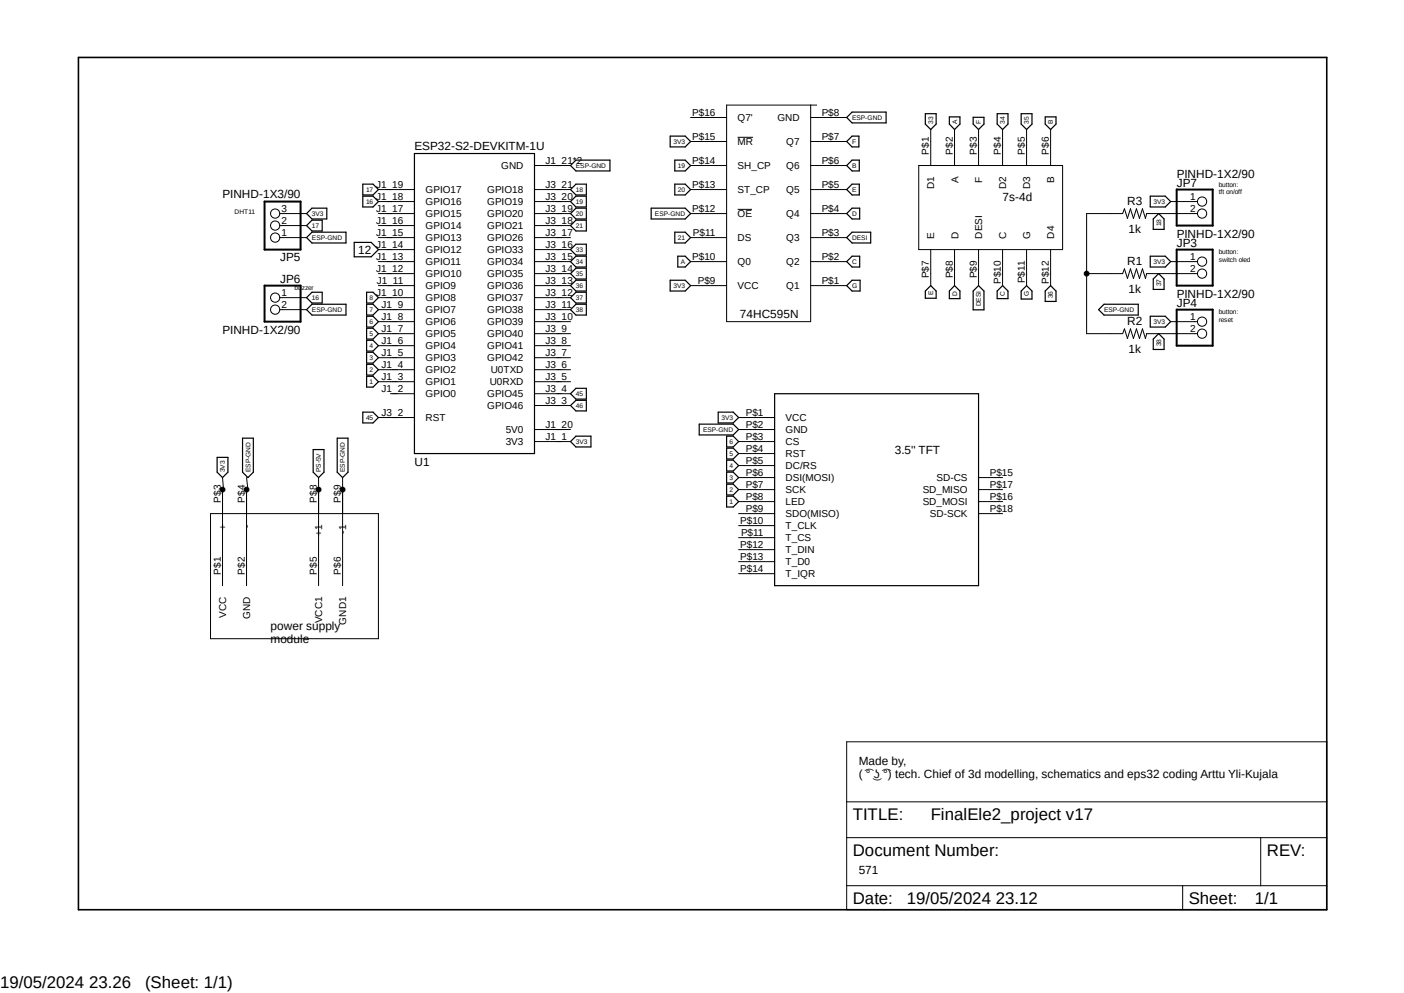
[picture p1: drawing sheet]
<svg xmlns="http://www.w3.org/2000/svg" width="297mm" height="210mm" viewBox="0 0 297 210" stroke-linecap="round" stroke-linejoin="round" font-family="sans-serif">
<path d="M16 11.9l265 181.1M281 11.9l-265 181.1" fill="none" stroke="#fff" stroke-width=".21"/>
<g fill="none" stroke="#000" stroke-width=".21">
<path d="M113.1 35h7.6M146.1 35h7.6M146.1 29.9h7.6M146.1 24.8h7.6M156 29h3.3M171.5 22.2v45.8h-17.8v-45.8h19.1M171.5 35h7.6M171.5 29.9h7.6M171.5 24.8h7.6M194.4 35h30.4v17.8h-30.4zM196.9 27.4v7.6M201.9 27.4v7.6"/>
<path d="M207 27.4v7.6M212.1 27.4v7.6M217.2 27.4v7.6M222.2 27.4v7.6M59.2 47.7h5.7M59.2 50.2h5.7M59.2 45.2h5.7M80.1 52.8h7.6M80.1 55.3h7.6M80.1 57.9h7.6M80.1 47.7h7.6M80.1 50.2h7.6"/>
<path d="M80.1 45.2h7.6M80.1 42.6h7.6M80.1 40.1h7.6M113.1 52.8h7.6M113.1 55.3h7.6M113.1 57.9h7.6M113.1 47.7h7.6M113.1 50.2h7.6M113.1 45.2h7.6M113.1 42.6h7.6M113.1 40.1h7.6M146.1 55.3h7.6"/>
<path d="M146.1 50.2h7.6M146.1 45.2h7.6M146.1 40.1h7.6M156 44.3h3.1M171.5 55.3h7.6M171.5 50.2h7.6M171.5 45.2h7.6M171.5 40.1h7.6M196.9 52.8v7.6M201.9 52.8v7.6M207 52.8v7.6M212.1 52.8v7.6"/>
<path d="M217.2 52.8v7.6M222.2 52.8v7.6M229.9 57.9h7.6l.4-1 .6 2 .6-2 .7 2 .6-2 .6 2 .7-2 .6 2 .3-1h10.7M247.6 55.3h5.7M247.6 42.6h5.7M253.3 45.2h-10.7l-.3 1-.6-2-.7 2-.6-2-.6 2-.7-2-.6 2-.6-2-.4 1h-7.6v25.4h7.6l.4-1 .6 2 .6-2 .7 2 .6-2 .6 2 .7-2 .6 2 .3-1h10.7M59.2 65.5h5.7M59.2 62.9h5.7M80.1 70.6h7.6M80.1 73.1h7.6M80.1 65.5h7.6M80.1 68h7.6"/>
<path d="M80.1 60.4h7.6M80.1 62.9h7.6M80.1 78.2h7.6M80.1 75.6h7.6M113.1 70.6h7.6M113.1 73.1h7.6M113.1 65.5h7.6M113.1 68h7.6M113.1 60.4h7.6M113.1 62.9h7.6M113.1 78.2h7.6M113.1 75.6h7.6"/>
<path d="M146.1 60.4h7.6M171.5 60.4h7.6M247.6 68h5.7M80.1 88.3h7.6M80.1 80.7h7.6M82.6 83.3h5.1M113.1 93.4h7.6M113.1 90.8h7.6M113.1 83.3h7.6M113.1 80.7h7.6M113.1 85.8h7.6M156.3 93.4h7.6"/>
<path d="M156.3 88.3h7.6M156.3 90.8h7.6M156.3 95.9h7.6M156.3 98.5h7.6M44.5 108.6h35.6v26.5h-35.6zM47.1 101l.2 2.5h-.2v20.4M52.2 101l.3 2.5h-.3v20.4M67.4 101v22.9M72.5 101v22.9M156.3 101h7.6M156.3 103.5h7.6M156.3 106.1h7.6"/>
<path d="M156.3 108.6h7.6M156.3 111.2h7.6M156.3 113.7h7.6M156.3 116.2h7.6M156.3 118.8h7.6M207 101h5.1M207 103.5h5.1M207 106.1h5.1M207 108.6h5.1M156.3 121.3h7.6M179.1 156.9h101.6v35.5h-101.6zM179.1 177.2h101.6"/>
<path d="M179.1 169.6h101.6M266.7 177.2v10.1M179.1 187.3h101.6M250.2 187.3v5.1"/>
<circle cx="58.2" cy="47.7" r=".98"/>
<circle cx="58.2" cy="50.2" r=".98"/>
<circle cx="58.2" cy="45.2" r=".98"/>
<circle cx="229.9" cy="57.9" r=".51"/>
<circle cx="254.3" cy="55.3" r=".98"/>
<circle cx="254.3" cy="42.6" r=".98"/>
<circle cx="254.3" cy="57.9" r=".98"/>
<circle cx="254.3" cy="45.2" r=".98"/>
<circle cx="58.2" cy="62.9" r=".98"/>
<circle cx="58.2" cy="65.5" r=".98"/>
<circle cx="254.3" cy="68" r=".98"/>
<circle cx="254.3" cy="70.6" r=".98"/>
<circle cx="47.1" cy="103.5" r=".51"/>
<circle cx="52.2" cy="103.5" r=".51"/>
<circle cx="67.4" cy="103.5" r=".51"/>
<circle cx="72.5" cy="103.5" r=".51"/>
</g>
<g fill="none" stroke="#000" stroke-width=".25">
<path d="M76.8 38.9h2.1l1.2 1.2-1.2 1.1h-2.1zM87.7 32.5h25.4v63.4h-25.4zM120.7 35l1.1-1.1h7.2v2.3h-7.2zM121.8 38.9h2.2v2.3h-2.2l-1.1-1.1zM141.8 28.8h3.1l1.2 1.1-1.2 1.2h-3.1zM142.7 38.9h2.2l1.2 1.2-1.2 1.1h-2.2zM142.7 33.9h2.2l1.2 1.1-1.2 1.2h-2.2zM179.1 29.9l1.2-1.1h1.4v2.3h-1.4zM179.1 24.8l1.2-1.1h7.2v2.3h-7.2zM179.1 35l1.2-1.1h1.5v2.3h-1.5zM180.3 38.9h1.5v2.3h-1.5l-1.2-1.1zM195.7 24h2.3v2.2l-1.1 1.2-1.2-1.2z"/>
<path d="M200.8 24.7h2.3v1.5l-1.2 1.2-1.1-1.2zM205.9 24.8h2.3v1.4l-1.2 1.2-1.1-1.2zM210.9 24h2.3v2.2l-1.1 1.2-1.2-1.2zM216 24h2.3v2.2l-1.1 1.2-1.2-1.2zM221.1 24.7h2.3v1.5l-1.2 1.2-1.1-1.2zM64.9 45.2l1.1-1.2h3.1v2.3h-3.1zM64.9 50.2l1.1-1.1h7.2v2.3h-7.2zM66 46.6h2.2v2.3h-2.2l-1.1-1.2zM74.9 51.3h3.6l1.6 1.5-1.6 1.5h-3.6zM76.8 41.5h2.1l1.2 1.1-1.2 1.2h-2.1zM120.7 42.6l1.1-1.1h2.2v2.3h-2.2zM120.7 55.3l1.1-1.1h2.2v2.3h-2.2z"/>
<path d="M120.7 57.9l1.1-1.2h2.2v2.3h-2.2zM121.8 46.6h2.2v2.3h-2.2l-1.1-1.2zM121.8 59.3h2.2v2.3h-2.2l-1.1-1.2zM121.8 44h2.2v2.3h-2.2l-1.1-1.1zM121.8 51.6h2.2v2.3h-2.2l-1.1-1.1zM137.8 44h7.1l1.2 1.2-1.2 1.1h-7.1zM141.8 59.3h3.1l1.2 1.1-1.2 1.2h-3.1zM142.7 49.1h2.2l1.2 1.1-1.2 1.2h-2.2zM143.4 54.2h1.5l1.2 1.1-1.2 1.2h-1.5zM179.1 55.3l1.2-1.1h1.6v2.3h-1.6zM179.1 50.2l1.2-1.1h3.9v2.3h-3.9zM180.3 59.3h1.6v2.3h-1.6l-1.2-1.2z"/>
<path d="M180.3 44h1.6v2.3h-1.6l-1.2-1.1zM243.3 41.5h3.2l1.1 1.1-1.1 1.2h-3.2zM243.3 54.2h3.2l1.1 1.1-1.1 1.2h-3.2zM244 59l1.1-1.1 1.2 1.1v2.2h-2.3zM244 46.3l1.1-1.1 1.2 1.1v2.2h-2.3zM64.9 62.9l1.1-1.1h2.2v2.3h-2.2zM66 64.3h7.2v2.3h-7.2l-1.1-1.1zM77.6 61.8h1.3l1.2 1.1-1.2 1.2h-1.3zM77.6 66.9h1.3l1.2 1.1-1.2 1.2h-1.3zM77.6 64.3h1.3l1.2 1.2-1.2 1.1h-1.3zM77.6 74.5h1.3l1.2 1.1-1.2 1.2h-1.3zM77.6 79.6h1.3l1.2 1.1-1.2 1.2h-1.3z"/>
<path d="M77.6 69.4h1.3l1.2 1.2-1.2 1.1h-1.3zM77.6 72h1.3l1.2 1.1-1.2 1.2h-1.3zM77.6 77h1.3l1.2 1.2-1.2 1.1h-1.3zM120.7 62.9l1.1-1.1h2.2v2.3h-2.2zM121.8 64.3h2.2v2.3h-2.2l-1.1-1.1zM196.9 60.4l1.1 1.2v1.5h-2.3v-1.5zM201.9 60.4l1.2 1.2v1.6h-2.3v-1.6zM205.9 61.6l1.1-1.2 1.2 1.2v3.9h-2.3zM212.1 60.4l1.1 1.2v1.6h-2.3v-1.6zM216 61.6l1.2-1.2 1.1 1.2v1.6h-2.3zM221.1 61.6l1.1-1.2 1.2 1.2v2.2h-2.3zM233.6 64.3h7.2v2.3h-7.2l-1.2-1.1z"/>
<path d="M243.3 66.9h3.2l1.1 1.1-1.1 1.2h-3.2zM244 71.7l1.1-1.1 1.2 1.1v2.2h-2.3zM45.9 96.7h2.3v3.2l-1.1 1.1-1.2-1.1zM51.3 92.7h2.3v7.2l-1.1 1.1-1.2-1.1zM66.3 95.1h2.2v4.8l-1.1 1.1-1.1-1.1zM71.3 92.7h2.3v7.2l-1.1 1.1-1.2-1.1zM76.8 87.2h2.1l1.2 1.1-1.2 1.2h-2.1zM120.7 93.4l1.1-1.2h3.2v2.3h-3.2zM120.7 83.3l1.1-1.2h2.2v2.3h-2.2zM120.7 85.8l1.1-1.1h2.2v2.2h-2.2zM147.9 89.7h7.2l1.2 1.1-1.2 1.2h-7.2zM151.9 87.2h3.2l1.2 1.1-1.2 1.2h-3.2z"/>
<path d="M153.7 92.2h1.4l1.2 1.2-1.2 1.1h-1.4zM153.7 94.8h1.4l1.2 1.1-1.2 1.2h-1.4zM153.7 97.3h1.4l1.2 1.2-1.2 1.1h-1.4zM153.7 99.9h1.4l1.2 1.1-1.2 1.2h-1.4zM163.9 83.3h43.1v40.6h-43.1zM153.7 104.9h1.4l1.2 1.2-1.2 1.1h-1.4zM153.7 102.4h1.4l1.2 1.1-1.2 1.2h-1.4z"/>
</g>
<path d="M16.6 12.1h264.1v180.3h-264.1z" fill="none" stroke="#000" stroke-width=".34"/>
<path d="M56 42.6h7.6v10.2h-7.6zM248.9 52.8h7.6v7.6h-7.6zM248.9 40.1h7.6v7.6h-7.6zM56 60.4h7.6v7.6h-7.6zM248.9 65.5h7.6v7.6h-7.6z" fill="none" stroke="#000" stroke-width=".42"/>
<g fill="#000">
<circle cx="229.9" cy="57.9" r=".51"/>
<circle cx="47.1" cy="103.5" r=".51"/>
<circle cx="52.2" cy="103.5" r=".51"/>
<circle cx="67.4" cy="103.5" r=".51"/>
<circle cx="72.5" cy="103.5" r=".51"/>
</g>
<g font-size="3.6">
<text x="180.4" y="173.4">TITLE:</text>
<text x="196.9" y="173.4">FinalEle2_project v17</text>
<text x="180.4" y="181">Document Number:</text>
<text x="268" y="181">REV:</text>
<text x="180.4" y="191.1">Date:</text>
<text x="191.8" y="191.1">19/05/2024 23.12</text>
<text x="251.5" y="191.1">Sheet:</text>
<text x="265.4" y="191.1">1/1</text>
<text x="0" y="208.9">19/05/2024 23.26</text>
<text x="30.7" y="208.9">(Sheet: 1/1)</text>
</g>
<g font-size="2.5">
<text x="87.7" y="31.7">ESP32-S2-DEVKITM-1U</text>
<text x="47.1" y="41.9">PINHD-1X3/90</text>
<text x="248.9" y="37.5">PINHD-1X2/90</text>
<text x="248.9" y="39.5">JP7</text>
<text x="212.1" y="42.5">7s-4d</text>
<text x="238.4" y="43.3">R3</text>
<text x="75.8" y="53.7">12</text>
<text x="238.7" y="49.4">1k</text>
<text x="248.9" y="50.3">PINHD-1X2/90</text>
<text x="248.9" y="52.2">JP3</text>
<text x="59.3" y="55.2">JP5</text>
<text x="59.3" y="59.8">JP6</text>
<text x="238.4" y="56">R1</text>
<text x="238.7" y="62.1">1k</text>
<text x="248.9" y="63">PINHD-1X2/90</text>
<text x="248.9" y="64.9">JP4</text>
<text x="47.1" y="70.6">PINHD-1X2/90</text>
<text x="156.5" y="67.3">74HC595N</text>
<text x="238.4" y="68.7">R2</text>
<text x="238.7" y="74.8">1k</text>
<text x="189.3" y="95.9">3.5'' TFT</text>
<text x="87.7" y="98.6">U1</text>
<text x="57.2" y="133.3">power supply</text>
<text x="57.2" y="135.9">module</text>
<text x="181.7" y="161.8">Made by,</text>
<text x="181.7" y="164.5">( ͡ʖ ͡</text>
<text x="183.2" y="164.5">° ͜°) tech. Chief of 3d modelling, schematics and eps32 coding Arttu Yli-Kujala</text>
<text x="181.7" y="184.8">571</text>
</g>
<g font-size="2.1">
<text x="146.4" y="29.6">P$15</text>
<text x="146.4" y="24.5">P$16</text>
<text x="156" y="25.6">Q7'</text>
<text x="164.5" y="25.6">GND</text>
<text x="173.8" y="29.6">P$7</text>
<text x="173.8" y="24.5">P$8</text>
<text x="106" y="35.8">GND</text>
<text x="115.4" y="34.7">J1_21*2</text>
<text x="146.4" y="34.7">P$14</text>
<text x="156" y="35.8">SH_CP</text>
<text x="156" y="30.7">MR</text>
<text x="166.3" y="35.8">Q6</text>
<text x="166.3" y="30.7">Q7</text>
<text x="173.8" y="34.7">P$6</text>
<text x="196.5" y="32.7" transform="rotate(-90 196.5 32.7)">P$1</text>
<text x="201.6" y="32.7" transform="rotate(-90 201.6 32.7)">P$2</text>
<text x="206.7" y="32.7" transform="rotate(-90 206.7 32.7)">P$3</text>
<text x="211.8" y="32.7" transform="rotate(-90 211.8 32.7)">P$4</text>
<text x="216.8" y="32.7" transform="rotate(-90 216.8 32.7)">P$5</text>
<text x="221.9" y="32.7" transform="rotate(-90 221.9 32.7)">P$6</text>
<text x="79.5" y="39.8">J1_19</text>
<text x="90" y="40.9">GPIO17</text>
<text x="103.1" y="40.9">GPIO18</text>
<text x="115.4" y="39.8">J3_21</text>
<text x="146.4" y="39.8">P$13</text>
<text x="156" y="40.9">ST_CP</text>
<text x="166.3" y="40.9">Q5</text>
<text x="173.8" y="39.8">P$5</text>
<text x="197.7" y="40" transform="rotate(-90 197.7 40)">D1</text>
<text x="202.7" y="38.7" transform="rotate(-90 202.7 38.7)">A</text>
<text x="207.8" y="38.6" transform="rotate(-90 207.8 38.6)">F</text>
<text x="212.9" y="40" transform="rotate(-90 212.9 40)">D2</text>
<text x="217.9" y="40" transform="rotate(-90 217.9 40)">D3</text>
<text x="223" y="38.7" transform="rotate(-90 223 38.7)">B</text>
<text x="59.6" y="47.4">2</text>
<text x="59.6" y="44.8">3</text>
<text x="79.5" y="47.4">J1_16</text>
<text x="79.5" y="44.8">J1_17</text>
<text x="79.5" y="42.3">J1_18</text>
<text x="90" y="45.9">GPIO15</text>
<text x="90" y="43.4">GPIO16</text>
<text x="103.1" y="43.4">GPIO19</text>
<text x="103.1" y="45.9">GPIO20</text>
<text x="115.4" y="42.3">J3_20</text>
<text x="115.4" y="44.8">J3_19</text>
<text x="115.4" y="47.4">J3_18</text>
<text x="146.4" y="44.8">P$12</text>
<text x="156" y="45.9">OE</text>
<text x="166.3" y="45.9">Q4</text>
<text x="173.8" y="44.8">P$4</text>
<text x="251.8" y="42.3">1</text>
<text x="251.8" y="44.8">2</text>
<text x="59.6" y="49.9">1</text>
<text x="79.5" y="52.5">J1_14</text>
<text x="79.5" y="49.9">J1_15</text>
<text x="90" y="48.5">GPIO14</text>
<text x="90" y="53.6">GPIO12</text>
<text x="90" y="51">GPIO13</text>
<text x="103.1" y="53.6">GPIO33</text>
<text x="103.1" y="48.5">GPIO21</text>
<text x="103.1" y="51">GPIO26</text>
<text x="115.4" y="52.5">J3_16</text>
<text x="115.4" y="49.9">J3_17</text>
<text x="146.6" y="49.9">P$11</text>
<text x="156" y="51">DS</text>
<text x="166.3" y="51">Q3</text>
<text x="173.8" y="49.9">P$3</text>
<text x="197.7" y="50.5" transform="rotate(-90 197.7 50.5)">E</text>
<text x="202.7" y="50.5" transform="rotate(-90 202.7 50.5)">D</text>
<text x="207.8" y="50.5" transform="rotate(-90 207.8 50.5)">DESI</text>
<text x="212.9" y="50.5" transform="rotate(-90 212.9 50.5)">C</text>
<text x="217.9" y="50.5" transform="rotate(-90 217.9 50.5)">G</text>
<text x="223" y="50.5" transform="rotate(-90 223 50.5)">D4</text>
<text x="79.5" y="57.5">J1_12</text>
<text x="79.5" y="54.9">J1_13</text>
<text x="90" y="58.6">GPIO10</text>
<text x="90" y="56.1">GPIO11</text>
<text x="103.1" y="56.1">GPIO34</text>
<text x="103.1" y="58.6">GPIO35</text>
<text x="115.4" y="54.9">J3_15</text>
<text x="115.4" y="57.5">J3_14</text>
<text x="146.4" y="54.9">P$10</text>
<text x="156" y="56.1">Q0</text>
<text x="166.3" y="56.1">Q2</text>
<text x="173.8" y="54.9">P$2</text>
<text x="196.5" y="58.9" transform="rotate(-90 196.5 58.9)">P$7</text>
<text x="201.6" y="58.9" transform="rotate(-90 201.6 58.9)">P$8</text>
<text x="206.7" y="58.9" transform="rotate(-90 206.7 58.9)">P$9</text>
<text x="216.8" y="59.9" transform="rotate(-90 216.8 59.9)">P$11</text>
<text x="251.8" y="54.9">1</text>
<text x="251.8" y="57.5">2</text>
<text x="59.6" y="62.6">1</text>
<text x="59.6" y="65.1">2</text>
<text x="79.5" y="62.6">J1_10</text>
<text x="79.7" y="60">J1_11</text>
<text x="80.7" y="65.1">J1_9</text>
<text x="90" y="61.2">GPIO9</text>
<text x="90" y="63.7">GPIO8</text>
<text x="103.1" y="61.2">GPIO36</text>
<text x="103.1" y="63.7">GPIO37</text>
<text x="115.4" y="65.1">J3_11</text>
<text x="115.4" y="60">J3_13</text>
<text x="115.4" y="62.6">J3_12</text>
<text x="147.6" y="60">P$9</text>
<text x="156" y="61.2">VCC</text>
<text x="166.3" y="61.2">Q1</text>
<text x="173.8" y="60">P$1</text>
<text x="211.8" y="60.1" transform="rotate(-90 211.8 60.1)">P$10</text>
<text x="221.9" y="60.1" transform="rotate(-90 221.9 60.1)">P$12</text>
<text x="80.7" y="67.6">J1_8</text>
<text x="80.7" y="70.2">J1_7</text>
<text x="90" y="68.8">GPIO6</text>
<text x="90" y="66.3">GPIO7</text>
<text x="90" y="71.3">GPIO5</text>
<text x="103.1" y="71.3">GPIO40</text>
<text x="103.1" y="66.3">GPIO38</text>
<text x="103.1" y="68.8">GPIO39</text>
<text x="115.4" y="70.2">J3_9</text>
<text x="115.4" y="67.6">J3_10</text>
<text x="251.8" y="67.6">1</text>
<text x="251.8" y="70.2">2</text>
<text x="80.7" y="77.8">J1_4</text>
<text x="80.7" y="72.7">J1_6</text>
<text x="80.7" y="75.3">J1_5</text>
<text x="90" y="73.9">GPIO4</text>
<text x="90" y="76.4">GPIO3</text>
<text x="103.1" y="73.9">GPIO41</text>
<text x="103.1" y="76.4">GPIO42</text>
<text x="115.4" y="72.7">J3_8</text>
<text x="115.4" y="75.3">J3_7</text>
<text x="115.4" y="77.8">J3_6</text>
<text x="80.7" y="82.9">J1_2</text>
<text x="80.7" y="80.3">J1_3</text>
<text x="90" y="79">GPIO2</text>
<text x="90" y="81.5">GPIO1</text>
<text x="103.6" y="81.5">U0RXD</text>
<text x="103.8" y="79">U0TXD</text>
<text x="115.4" y="80.3">J3_5</text>
<text x="115.4" y="82.9">J3_4</text>
<text x="80.7" y="88">J3_2</text>
<text x="90" y="89.1">RST</text>
<text x="90" y="84">GPIO0</text>
<text x="103.1" y="84">GPIO45</text>
<text x="103.1" y="86.6">GPIO46</text>
<text x="115.4" y="85.4">J3_3</text>
<text x="157.8" y="88">P$1</text>
<text x="166.2" y="89.1">VCC</text>
<text x="107" y="94.1">3V3</text>
<text x="107" y="91.6">5V0</text>
<text x="115.4" y="93">J1_1</text>
<text x="115.4" y="90.5">J1_20</text>
<text x="157.8" y="90.5">P$2</text>
<text x="157.8" y="93">P$3</text>
<text x="157.8" y="95.6">P$4</text>
<text x="166.2" y="91.6">GND</text>
<text x="166.2" y="94.1">CS</text>
<text x="157.8" y="98.1">P$5</text>
<text x="157.8" y="100.7">P$6</text>
<text x="166.2" y="96.7">RST</text>
<text x="166.2" y="99.2">DC/RS</text>
<text x="166.2" y="101.8">DSI(MOSI)</text>
<text x="198.1" y="101.8">SD-CS</text>
<text x="209.4" y="100.7">P$15</text>
<text x="46.7" y="106.3" transform="rotate(-90 46.7 106.3)">P$3</text>
<text x="51.8" y="106.3" transform="rotate(-90 51.8 106.3)">P$4</text>
<text x="67" y="106.3" transform="rotate(-90 67 106.3)">P$8</text>
<text x="72.1" y="106.3" transform="rotate(-90 72.1 106.3)">P$9</text>
<text x="157.8" y="103.2">P$7</text>
<text x="157.8" y="105.7">P$8</text>
<text x="166.2" y="104.3">SCK</text>
<text x="166.2" y="106.8">LED</text>
<text x="195.2" y="104.3">SD_MISO</text>
<text x="195.2" y="106.8">SD_MOSI</text>
<text x="209.4" y="103.2">P$17</text>
<text x="209.4" y="105.7">P$16</text>
<text x="47.8" y="112.2" transform="rotate(-90 47.8 112.2)">+</text>
<text x="52.9" y="111.7" transform="rotate(-90 52.9 111.7)">-</text>
<text x="68.2" y="113.4" transform="rotate(-90 68.2 113.4)">+1</text>
<text x="73.2" y="112.9" transform="rotate(-90 73.2 112.9)">-1</text>
<text x="156.6" y="110.8">P$10</text>
<text x="156.8" y="113.4">P$11</text>
<text x="157.8" y="108.3">P$9</text>
<text x="166.2" y="109.4">SDO(MISO)</text>
<text x="166.2" y="111.9">T_CLK</text>
<text x="196.7" y="109.4">SD-SCK</text>
<text x="209.4" y="108.3">P$18</text>
<text x="156.6" y="115.9">P$12</text>
<text x="156.6" y="118.4">P$13</text>
<text x="166.2" y="114.5">T_CS</text>
<text x="166.2" y="117">T_DIN</text>
<text x="166.2" y="119.5">T_D0</text>
<text x="46.7" y="121.5" transform="rotate(-90 46.7 121.5)">P$1</text>
<text x="51.8" y="121.5" transform="rotate(-90 51.8 121.5)">P$2</text>
<text x="67" y="121.5" transform="rotate(-90 67 121.5)">P$5</text>
<text x="72.1" y="121.5" transform="rotate(-90 72.1 121.5)">P$6</text>
<text x="156.6" y="121">P$14</text>
<text x="166.2" y="122.1">T_IQR</text>
<text x="47.8" y="130.6" transform="rotate(-90 47.8 130.6)">VCC</text>
<text x="52.9" y="130.9" transform="rotate(-90 52.9 130.9)">GND</text>
<text x="68.2" y="131.8" transform="rotate(-90 68.2 131.8)">VCC1</text>
<text x="73.2" y="132.1" transform="rotate(-90 73.2 132.1)">GND1</text>
</g>
<g font-size="1.4">
<text x="180.3" y="25.4">ESP-GND</text>
<text x="197.4" y="26.2" transform="rotate(-90 197.4 26.2)">33</text>
<text x="202.5" y="26.2" transform="rotate(-90 202.5 26.2)">A</text>
<text x="207.5" y="26.2" transform="rotate(-90 207.5 26.2)">F</text>
<text x="212.6" y="26.2" transform="rotate(-90 212.6 26.2)">34</text>
<text x="217.7" y="26.2" transform="rotate(-90 217.7 26.2)">35</text>
<text x="222.8" y="26.2" transform="rotate(-90 222.8 26.2)">B</text>
<text x="121.8" y="35.5">ESP-GND</text>
<text x="142.5" y="30.4">3V3</text>
<text x="143.4" y="35.5">19</text>
<text x="180.3" y="30.4">F</text>
<text x="180.3" y="35.5">B</text>
<text x="77.4" y="40.6">17</text>
<text x="121.8" y="40.6">18</text>
<text x="143.4" y="40.6">20</text>
<text x="180.3" y="40.6">E</text>
<text x="257.8" y="39.6">button:</text>
<text x="257.8" y="41.1">tft on/off</text>
<text x="49.6" y="45.2">DHT11</text>
<text x="66" y="45.7">3V3</text>
<text x="77.4" y="43.1">16</text>
<text x="121.8" y="43.1">19</text>
<text x="121.8" y="45.7">20</text>
<text x="138.6" y="45.7">ESP-GND</text>
<text x="180.3" y="45.7">D</text>
<text x="244.1" y="43.1">3V3</text>
<text x="245.6" y="47.8" transform="rotate(-90 245.6 47.8)">18</text>
<text x="66" y="48.2">17</text>
<text x="66" y="50.8">ESP-GND</text>
<text x="121.8" y="48.2">21</text>
<text x="121.8" y="53.3">33</text>
<text x="143.4" y="50.8">21</text>
<text x="180.3" y="50.8">DESI</text>
<text x="257.8" y="53.8">button:</text>
<text x="121.8" y="55.8">34</text>
<text x="121.8" y="58.4">35</text>
<text x="144" y="55.8">A</text>
<text x="180.3" y="55.8">C</text>
<text x="244.1" y="55.8">3V3</text>
<text x="257.8" y="55.3">switch oled</text>
<text x="62.3" y="61.4">buzzer</text>
<text x="66" y="63.5">16</text>
<text x="66" y="66">ESP-GND</text>
<text x="78.2" y="63.5">8</text>
<text x="78.2" y="66">7</text>
<text x="121.8" y="60.9">36</text>
<text x="121.8" y="63.5">37</text>
<text x="121.8" y="66">38</text>
<text x="142.5" y="60.9">3V3</text>
<text x="180.3" y="60.9">G</text>
<text x="197.4" y="62.5" transform="rotate(-90 197.4 62.5)">E</text>
<text x="202.5" y="62.6" transform="rotate(-90 202.5 62.6)">D</text>
<text x="207.5" y="64.8" transform="rotate(-90 207.5 64.8)">DESI</text>
<text x="212.6" y="62.6" transform="rotate(-90 212.6 62.6)">C</text>
<text x="217.7" y="62.7" transform="rotate(-90 217.7 62.7)">G</text>
<text x="222.8" y="63.1" transform="rotate(-90 222.8 63.1)">36</text>
<text x="233.6" y="66">ESP-GND</text>
<text x="245.6" y="60.5" transform="rotate(-90 245.6 60.5)">37</text>
<text x="78.2" y="68.5">6</text>
<text x="78.2" y="71.1">5</text>
<text x="244.1" y="68.5">3V3</text>
<text x="257.8" y="66.5">button:</text>
<text x="257.8" y="68">reset</text>
<text x="78.2" y="73.6">4</text>
<text x="78.2" y="76.2">3</text>
<text x="245.6" y="73.2" transform="rotate(-90 245.6 73.2)">38</text>
<text x="78.2" y="81.2">1</text>
<text x="78.2" y="78.7">2</text>
<text x="121.8" y="83.8">45</text>
<text x="77.4" y="88.8">45</text>
<text x="121.8" y="86.3">46</text>
<text x="152.7" y="88.8">3V3</text>
<text x="121.8" y="93.9">3V3</text>
<text x="148.7" y="91.4">ESP-GND</text>
<text x="154.3" y="93.9">6</text>
<text x="47.6" y="99.9" transform="rotate(-90 47.6 99.9)">3V3</text>
<text x="53" y="99.9" transform="rotate(-90 53 99.9)">ESP-GND</text>
<text x="67.9" y="99.9" transform="rotate(-90 67.9 99.9)">PS-5V</text>
<text x="73" y="99.9" transform="rotate(-90 73 99.9)">ESP-GND</text>
<text x="154.3" y="96.4">5</text>
<text x="154.3" y="99">4</text>
<text x="154.3" y="101.5">3</text>
<text x="154.3" y="106.6">1</text>
<text x="154.3" y="104.1">2</text>
</g>
</svg>
